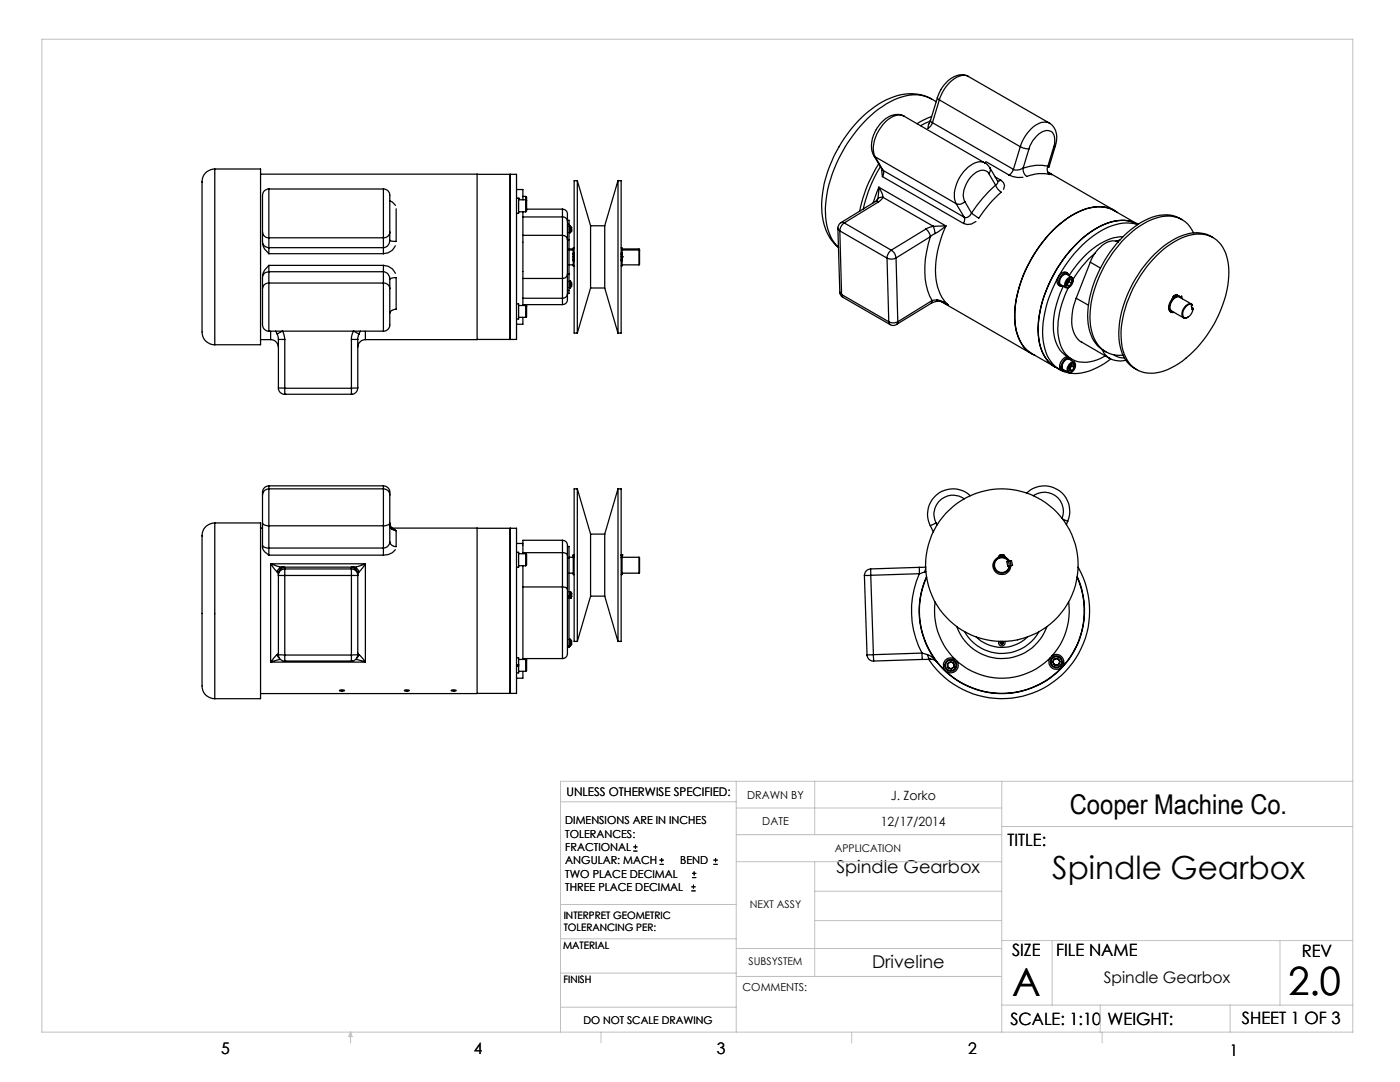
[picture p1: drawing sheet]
<svg xmlns="http://www.w3.org/2000/svg" width="279mm" height="216mm" viewBox="0 0 279 216" stroke-linecap="round" stroke-linejoin="round" font-family="sans-serif">
<g fill="none" stroke="#000" stroke-width=".2">
<path d="M126.4 169.8h.8M126.4 169h.8M126.8 168.6v.8M131.6 172.5h.9M131.6 171.6h.9M132 171.2v.8M138 177.8h.8M138 177h.8M138.1 175.1h.9M138.1 174.3h.9M138.4 176.5v.8M138.5 173.9v.8"/>
<path d="M142.4 172.5h.8M142.4 171.6h.8M142.8 171.2v.8"/>
</g>
<g fill="none" stroke="#c0c0c0" stroke-width=".2">
<path d="M8.4 7.8h261.6v198.2h-261.6zM111.9 160h35M146.9 155.9v50.1M162.6 155.9v10.6M199.9 155.9v50.1M270 155.9h-158.1v50.1M146.9 166.5h53M146.9 161.2h53M146.9 171.9h53M162.6 171.9v22.9M162.6 177.8h37.3M199.9 164.9h70.1"/>
<path d="M111.9 194.2h35M111.9 187.3h35M111.9 180.5h35M146.9 189.3h53M146.9 194.8h53M162.6 183.7h37.3M199.9 187.7h70.1M210 187.7v12.9M255.4 187.7v12.9M70 206v2.1M70 206l.3 .8h-.7zM111.9 201h35"/>
<path d="M119.9 206v2.1M170 206v2.1M199.9 200.6h70.1M219.6 200.6v5.4M220 206v2.1M245.5 200.6v5.4"/>
</g>
<g fill="none" stroke="#000" stroke-width=".25">
<path d="M185.9 19.8a9.3 9.3 0 0 0-9 .1 25.5 25.5 0 0 0-11.7 14.4 17.4 17.4 0 0 0-.2 11.9l1.1 1.8 1.3 1.4M187.1 19.5l.4 .4M187.1 19.5l-1.4 4.6 .4 .4M187.5 19.9l16.1 9.4M187.5 19.9l-1.4 4.6M193.3 15.3a3.6 3.6 0 0 0-4.4 1.1 7.1 7.1 0 0 0-1.8 3.1M193.3 15.3a2.74 2.74 0 0 0-3.3 .7 8.1 8.1 0 0 0-2.5 3.9M193.3 15.3l16.2 9.3M40.3 36.3v29.9M42.9 33.7a2.51 2.51 0 0 0-2.6 2.6M42.9 33.7h9.1v35.1h-9.1M42.9 33.7v35.1"/>
<path d="M52 34.7h43.2v33.1M53.7 37.7a1.43 1.43 0 0 0-1.3 1.9v6.7M53.7 37.7v9.7M53.7 37.7h22.8M76.5 37.7a1.43 1.43 0 0 1 1.3 1.9v6.7M76.5 37.7v9.7M95.2 34.8h7.9v32.9l-30.2 .1M101.8 34.8v32.9zM103.1 37.8h1.3v2.1M103.1 39.6h.4M103.5 39.6v2.9h-.4M103.5 39.6h.1"/>
<path d="M103.5 39.9h1.4M104.4 39.2h.5M104.9 39.9v2.4M104.9 39.2l.2 .1v.7M104.9 39.2v.7M104.9 39.9l.2 .1M115.2 36.1v30.4M115.2 36.1h-.6v30.4h.6M115.2 36.1l2.7 8.9M123.3 36.1v30.4M123.3 36.1h.7v30.4h-.7M123.3 36.1l-2.6 8.9"/>
<path d="M174.4 31l.3 .3M174.4 31l1.6 2.7M174.7 31.3l16.1 9.3M174.7 31.3l1.5 2.7M175.1 39.8l-.4 .4M175.1 39.8h.1M175.4 32.7a26.7 26.7 0 0 0-3.8 9.5M175.4 37.4l.7 1.4 .1 .6M175.4 37.4l-1.2 3.1M175.4 37.4l-.3 2.4M175.4 37.4l13.4 7.7M175.7 33.3a27.3 27.3 0 0 0-3.4 8.4"/>
<path d="M176 33.7v.3M176 33.7l.2 .3M176 34l.1 1.2M176.1 35.2l16.2 9.4M176.2 39.4l-.9 .9M176.2 39.4a.88 .88 0 0 0-1.1 .4M176.2 39.4l10.1 5.8M176.2 34a1.21 1.21 0 0 1-.1 1.2M176.2 34l16.2 9.4M180.4 23.2a3.8 3.8 0 0 0-4.7 1.5 5.9 5.9 0 0 0-1.3 6.3M180.4 23.2a3.3 3.3 0 0 0-3.8 1.2 7.6 7.6 0 0 0-2.2 6.2l.3 .7M180.4 23.2l16.2 9.3"/>
<path d="M185.6 24.2l-1.9 .9M185.7 24l-.3 .7M185.9 23.2l-2.9 1.5M186.1 24.5l-.4 .7-.5 .4 .2-.9M186.1 24.5l16.1 9.3M186.8 20.3a7.9 7.9 0 0 0-8.3-.4 25.5 25.5 0 0 0-11.6 12.8 20 20 0 0 0-1.7 13.1l.9 2 1.3 1.6M196.6 32.5l.9 1M196.6 32.5a2.54 2.54 0 0 0-2.9 .5 7.5 7.5 0 0 0-3.2 6.9l.3 .7M196.7 32.2l4.7 2.7M197.3 34.6a1.74 1.74 0 0 0-2.6-.1 5.5 5.5 0 0 0-2.3 5.3l.1 .4M197.3 34.6l.3-.3v-.8l1.5 2.8-.1 .4-.3 .2M197.3 34.6l1.4 2.3"/>
<path d="M198.6 35.3l1.1 .6M198.7 36.9a2.72 2.72 0 0 0 1.1 1.4 24.2 24.2 0 0 0-4.5 5.2l-1.4-1M198.7 36.9a27.7 27.7 0 0 0-4.8 5.6M199.7 35.9a1.25 1.25 0 0 1 .6 1.9M199.7 35.9l-.6 .2M201.4 34.9a4.7 4.7 0 0 0 2.8 .5M202.2 33.8l-.3 .7-.5 .4M203.6 29.3l.7 .3 1.1 .1M203.6 29.3l-1.4 4.5M204.2 33.5a2.23 2.23 0 0 1-2 .3M205.4 29.7l-1.2 3.8M209.1 34.3l.8 .6"/>
<path d="M209.1 33.2a1.29 1.29 0 0 0 .4 1.6 7.6 7.6 0 0 0-4.6 .4 1.79 1.79 0 0 1-.7-1.7M209.1 33.2a8.7 8.7 0 0 0-4.9 .3M209.1 33.2l.2 .2M209.4 34.5l13 7.5M209.5 24.6a3.8 3.8 0 0 1 1.1 4.5M209.5 24.6a2.97 2.97 0 0 0-3.3 .7 8.4 8.4 0 0 0-2.6 4M210.3 29.3a2.66 2.66 0 0 0-.6-3.1 2.55 2.55 0 0 0-2.9 1l-.7 .9-.7 1.6M210.3 29.3l-1.2 3.9M210.6 29.1l-.3 .2M210.6 29.1l-1.3 4.3M52.4 57.6v6.3a1.82 1.82 0 0 0 1 2.2h.3M52.4 48.5l.4 1.2 .9 .9"/>
<path d="M52.4 46.3a1.21 1.21 0 0 0 1.3 1.1M52.4 46.3v2a1.27 1.27 0 0 0 1.3 1.1M53.7 53l-.9 .9-.4 1.1M53.7 56.5a1.21 1.21 0 0 0-1.3 1.1M53.7 54.2a1.21 1.21 0 0 0-1.3 1.2v2.2M53.7 49.4v1.2M53.7 53v1.2M53.7 56.5v9.6M53.7 47.4v2M53.7 54.2v2.3M53.7 49.4h22.8M53.7 53h22.8"/>
<path d="M53.7 50.6h22.8M53.7 47.4h22.8M53.7 56.5h22.8M53.7 54.2h22.8M76.5 53a2.55 2.55 0 0 1 2.4 1.5M76.5 56.5a1.15 1.15 0 0 1 1.3 1.1M76.5 54.2l.3 .1a1.39 1.39 0 0 1 1 1.4M76.5 49.4v1.2M76.5 53v1.2M76.5 56.5v9.6M76.5 47.4v2M76.5 54.2v2.3"/>
<path d="M77.8 57.6v5.1a6 6 0 0 1-.2 2.8l-.6 .5-.5 .1M77.8 55.7l.4-.2 .9-.1v6.3a1.18 1.18 0 0 0-1.3 .8M77.8 40.1l.5 .2 .6 .7M77.8 46.3a1.15 1.15 0 0 1-1.3 1.1M77.8 47.9a1.39 1.39 0 0 1-1.3 1.5M77.8 46.3v1.6M77.8 55.7v1.9M78.9 49a2.42 2.42 0 0 1-2.4 1.6M79.1 41.7v6.5l-1.3-.3M103.5 42.3h1.4M104.4 42.3v18.7M104.4 47h7.9"/>
<path d="M104.4 55.6h7.9M104.4 59.5h7.9M104.4 43.3h7.9M105.1 40v2.1l-.2 .2M105.1 41.7h7.2M112.3 41.7a1.25 1.25 0 0 1 .9 1.7v.7M112.3 47v8.6M112.3 47a.97 .97 0 0 1 .9 .8M112.3 43.3a.89 .89 0 0 1 .9 .8M112.3 41.7v1.6M112.3 59.5v1.3M112.3 43.3v3.7"/>
<path d="M112.3 55.6v3.9M113.2 58.6v.7a1.17 1.17 0 0 1-.9 1.5M113.2 44h.4v.8M113.2 47.8v6.9M113.2 54.7a.97 .97 0 0 1-.9 .9M113.2 58.6a.97 .97 0 0 1-.9 .9M113.2 44.1v3.7M113.2 54.7v3.9M113.2 47.8h.4M113.2 54.7h.4M113.2 58h.4M113.2 44.8h.4"/>
<path d="M113.6 47.8v6.9M113.6 58v.6h-.4M113.6 44.8v3M113.6 54.7v3.3M113.6 46.4h.1M113.6 57.4h.1M113.6 52.8h.8M113.6 56.1h.1M113.6 49.7h.8M113.6 49.9h.8M113.7 45.1l.1 1.3M113.8 45.1a.85 .85 0 0 1 .3 1l-.3 .3"/>
<path d="M113.8 56.1a.94 .94 0 0 1 0 1.3M113.8 45.1v1.3M113.8 56.1v1.3M113.8 45.1h-.2M114.4 51.2h.1M114.4 51.3h.1M114.4 50.8v.1M114.4 51.6v.2M114.4 50.5v.1M114.4 52h.1M114.4 52v1.1h.2M114.4 50.6v.2"/>
<path d="M114.4 50.9v.7M114.4 51.8v.2M114.4 51.2h.2M114.4 50.9h.2M114.4 51.3h.2M114.4 51.6h.2M114.4 50.8h.2M114.4 51.8h.2M114.4 50.6h.2M114.4 52h.2M114.4 50.5h.2M114.6 49.5h-.2v1"/>
<path d="M117.9 45v12.5M117.9 57.5l-2.7 9M117.9 45h2.8M117.9 57.5h2.8M120.7 45v12.5M120.7 57.5l2.6 9M124 49.5h.1v1M124 51.2h.1M124 50.9h.1M124 51.3h.1M124 51.6h.1M124 50.8h.1"/>
<path d="M124 51.8h.1M124 50.6h.1M124 52h.1M124 50.5h.1M124.1 51.2h.1M124.1 51.3h.1M124.1 50.8v.1M124.1 51.6v.2M124.1 50.5v.1M124.1 52h.1M124.1 52v1.1h-.1M124.1 50.6v.2"/>
<path d="M124.1 50.9v.7M124.1 51.8v.2M124.1 52.8h3.4M124.1 49.7h3.4l.1 .3M124.1 49.9h3.4M127.5 49.9v2.9M127.5 49.9l.1 .1M127.6 50v2.7l-.1 .1M167.2 45.5l.4 .6M167.2 45.5l.4 12.8M167.6 58.3a1.29 1.29 0 0 0 .6 1M167.6 58.3l.4 .5"/>
<path d="M167.6 46.1l9.4 5.4M167.6 46.1l.4 12.7M167.9 44.4a1.41 1.41 0 0 0-.7 1.1M167.9 44.4l.6 .1M168 58.8l.2 .5M168 58.8l9.4 5.4M168.2 59.3l9.5 5.5M168.5 44.5a2.05 2.05 0 0 0-.9 1.6M168.5 44.5l9.4 5.4M174.7 40.2l.3-.1 .3 .2M174.7 40.2l-6.8 4.2M175.3 40.3l-6.8 4.2"/>
<path d="M177 51.5l.4 12.7M177.9 49.9a2.15 2.15 0 0 0-.9 1.6M177.9 49.9a1.99 1.99 0 0 1 .9 1.6M178.8 51.5a1.88 1.88 0 0 1-1.8 0M178.8 51.5l.4 12.7M184.7 45.7a2.1 2.1 0 0 1 1 1.5M184.7 45.7l-6.8 4.2M185.7 47.2a17.6 17.6 0 0 0-.2 11.9l.5 .9M185.7 47.2l-6.9 4.3M186 60l-.2 .5M186 60l-6.8 4.2M186.3 45.2l-1.6 .5"/>
<path d="M186.3 45.2l.3 1.4M186.6 46.6l-.9 .6M187 59.9a3.9 3.9 0 0 1 2.2 1M187 59.9l-1 .1M187 59.9l-.1 .2M188.8 45.1a19.2 19.2 0 0 0-1.7 12.2l.3 .7a6.6 6.6 0 0 0 1.8 2.9M188.8 45.1l-2.2 1.5M188.8 45.1l-2.5 .1M190.8 40.6l1.6 2.8M192.4 43.4l.1 .5-.2 .7M192.5 40.2a1.42 1.42 0 0 1-1.7 .4M192.5 40.2l1.4 2.3"/>
<path d="M193.9 42.5l-.3 .5a1.09 1.09 0 0 1-1.2 .4M194.8 44.2a2.29 2.29 0 0 1-2.5 .4M212.2 57.1a15.4 15.4 0 0 0-1.5 11.1 5.8 5.8 0 0 0 3.2 3.5M213 56.8l.4 .2M213 54.5a1.13 1.13 0 0 0-1.7 .6 1.25 1.25 0 0 0 .3 2M213.1 56.4h.1M213.1 55.9a.59 .59 0 0 1 .9-.3 .59 .59 0 0 1 0 .9 .81 .81 0 0 1-1.2 .7l-.1-.6zM213.2 57.4a16.6 16.6 0 0 0-1.8 10.5 5.2 5.2 0 0 0 7.5 3.9l1.7-.8M213.3 56l-.2 .4M213.3 56.2l.6 .3M213.3 56v.2M213.3 56.2l-.2 .2"/>
<path d="M213.4 55a.7 .7 0 0 0-.6-.6 .7 .7 0 0 0-.7 .4 1.8 1.8 0 0 0-.6 2.2l.3 .1h.4M213.9 56.5v-.6l-.4-.1-.5 .6v.6h.4M213.9 56.5l-.5 .5M213.9 55.4l-1-.6a1.41 1.41 0 0 0-1.2 2l1 .6M214.2 56a.56 .56 0 0 0-.3-.7 .56 .56 0 0 0-.7 .2 1.37 1.37 0 0 0-.4 1.9l.6-.1M214.8 59.5a8.8 8.8 0 0 0 0 7.7l1 1.1 5.6 3.2M214.8 59.5l2.4 1.4M217.6 52.3l-2.8 7.2M217.6 52.3l2 1.2M218.5 50.5a21 21 0 0 0-4.4 5.2M223 42.4a7.3 7.3 0 0 0-7.7-.2 24.1 24.1 0 0 0-11.1 12.7 18.5 18.5 0 0 0-1.2 11.7 6.2 6.2 0 0 0 3.6 4.3M223.1 48.3a3 3 0 0 0-3.5 1.1l-1.2 1.3-.8 1.6"/>
<path d="M223.1 48.3h.1M223.5 47.9l-.8 .2M224.1 47.2a11.6 11.6 0 0 0-7.9 4.1l-1.8 2.2-1 1.5M227 44.8a9.2 9.2 0 0 0-8 1.7 26 26 0 0 0-10.9 19.7 8.8 8.8 0 0 0 2.9 7.2 7 7 0 0 0 7.2 .3l2.3-1.2 1.2-.9M227 44.7a7.6 7.6 0 0 0-7.4 .5 25.1 25.1 0 0 0-11.5 14.8 15.3 15.3 0 0 0 0 10.3l1 1.7 1.5 1.2M227 44.7a8.1 8.1 0 0 0-7.8 .6 25.4 25.4 0 0 0-12 20.8 7.8 7.8 0 0 0 3.4 7.1M227 44.7l-4.6-2.6a7.9 7.9 0 0 0-7.9 .6 25.5 25.5 0 0 0-12 20.7 8 8 0 0 0 3.4 7.2l4.7 2.6M227 44.7l.1 .1M230.8 51a12.8 12.8 0 0 1 8.6-4.3 5.6 5.6 0 0 1 5.4 4.5 17.9 17.9 0 0 1-1.9 12.4 21.5 21.5 0 0 1-9.8 10.1 6.2 6.2 0 0 1-7.8-1.3 11.4 11.4 0 0 1-1.2-9.1 25.1 25.1 0 0 1 6.7-12.3zM233.9 59.7a1.74 1.74 0 0 0-.3 2.5l.1 .1M233.9 59.7l.2 .1M234 59.6l-.1 .1"/>
<path d="M234 59.6l.1 .1M234.1 59.8a1.78 1.78 0 0 0-.3 2.5h.5M234.1 59.7v.1M234.1 59.2l.1 .1M234.1 59.2l-.1 .4M234.2 59.1l-.1 .1M234.2 59.3l-.1 .4M234.2 59.1l.2 .1M234.4 59.2l-.2 .1M234.5 58.9l.1 .1M234.5 58.9v.1M234.6 59v.4"/>
<path d="M234.6 59l-.2 .2M234.6 59l-.4 .1M234.6 59v.3M234.7 58.8l.2 .1M234.7 58.8l.1 .1M234.7 58.8l-.2 .1M234.8 58.9l.3 .2M234.8 58.9l-.2 .1M235.1 59.1h.1M235.1 59l.4 .2M235.2 59.1l.3 .1 .3 .3M235.6 59.3l.2-.2 .1 .5"/>
<path d="M235.9 43.8a7.1 7.1 0 0 0-7.4 .2 23.3 23.3 0 0 0-11.4 19.9 7 7 0 0 0 3.6 6.3M238.2 46.5a5.6 5.6 0 0 0-7.1-3.1 18.1 18.1 0 0 0-9.6 8 20.3 20.3 0 0 0-3.7 14.3 5.8 5.8 0 0 0 5.6 5.2h.7M242.1 47.4a6.8 6.8 0 0 0-6.7-.2 22.1 22.1 0 0 0-10.6 12 16.4 16.4 0 0 0-.9 11.2 6 6 0 0 0 3 3.4M40.3 66.3a2.5 2.5 0 0 0 2.6 2.5M52 67.8h2M53.7 66.1h22.8M54 66.1v1.7M54 67.8a1.57 1.57 0 0 1 1.6 1.5M55 66.1l.3 .5M55.3 66.6l.3 1.1M55.6 77.4a1.21 1.21 0 0 0 1.2 1.3M55.6 67.7h1.2"/>
<path d="M55.6 77.4l1.2 .1M55.6 67.7v9.7M56.3 66.1l-1 .5M56.4 66.1l.4 1.6M56.8 78.7h.1M56.8 77.5v1.2M56.8 67.7v9.8M56.8 78.7h13.3M56.8 77.5h13.3M70.1 78.7h.1M70.1 77.5v1.2M70.1 67.7v9.8"/>
<path d="M70.6 66.1l-.4 1-.1 .6M70.6 66.1l1 .5M71.4 77.4a1.26 1.26 0 0 1-1.3 1.3M71.4 67.7h-1.3M71.4 77.4l-1.3 .1M71.4 67.7v9.7M71.6 66.6l-.2 1.1M71.9 66.1l-.3 .5M72.9 67.8a1.57 1.57 0 0 0-1.5 1.5M72.9 66.1v1.7M103.1 60.6h.4v3h-.4M103.5 61h1.4"/>
<path d="M103.5 63.3h1.4M104.4 63.3v1.4h-1.3M104.4 60.8h7.9M104.9 61v2.3M104.9 61l.2 .1M104.9 60.8v.2M105.1 60.8v.3M105.1 61.1v2.1l-.2 .1M177.4 64.2a2.02 2.02 0 0 0 1.8 0M177.4 64.2l.3 .6M178.9 64.7a1.14 1.14 0 0 1-1.2 .1M179.2 64.2l-.3 .5"/>
<path d="M185.8 60.5l-6.9 4.2M186.9 60.1l.9 .1 1.1 .4M186.9 60.1l-1.1 .4M188 60.3l17.9 10.3M188.7 60.5l.5 .4M210.6 73.2l.9 .6M211.5 73.2l.1 .5 .5 .3M211.5 73.2l.2 .2M211.6 73.2h-.1M211.7 73.4l.3 .6h.7M211.9 73.1l-.2 .1M211.9 73.3l-.2 .1"/>
<path d="M213.1 71.2a1.98 1.98 0 0 0-1.6 1.9l.2 .1M213.4 71.4a1.89 1.89 0 0 0-1.7 1.8M213.5 73.6l.5 .3M213.6 73.4l-.1 .1zM213.6 72.7a.56 .56 0 0 1 .8-.2 .56 .56 0 0 1 .2 .8 .99 .99 0 0 1-1.3 .9l-.1-.5zM213.7 71.5l.1 .4M213.9 73l-.1-.2-.2 .5M213.9 73l.5 .3M213.9 73l-.3 .3M214.4 72.2l-1-.5a1.37 1.37 0 0 0-1.2 2l1 .6M214.4 73.3l-.4 .6M214.4 73.3l-.1-.5h-.4l-.5 .6 .1 .5h.5"/>
<path d="M214.6 73a.59 .59 0 0 0-.3-.8 .59 .59 0 0 0-.8 .3 1.32 1.32 0 0 0-.3 1.8l.4 .1 .3-.2M219.9 69.7l.7 1.1 .8 .7M221.4 71.5l.8 .3 1 .2 1.5-.1M222.3 70.8l1.1 .5 1 .1M237.8 60.7l-2.4-1.4a1.8 1.8 0 0 0-1.9 2l.1 .5 .2 .3 2.4 1.3M237.8 61.3l.3 .3M238 60.9a1.08 1.08 0 0 0-1.6 .7 1.16 1.16 0 0 0 .1 1.8 1.87 1.87 0 0 0 1.6-1.8M238 60.9a.92 .92 0 0 0-1.5 .3 1.65 1.65 0 0 0-.2 2.3l.8-.2M238 60.9l-.2 .2 .1 .7 .2-.2M53.7 97.5a1.36 1.36 0 0 0-1.3 1.7v5.2M53.7 96.9a1.39 1.39 0 0 0-1.3 1.8M53.7 97.5v7.4"/>
<path d="M53.7 96.9v.6M53.7 97.5h22.8M53.7 96.9h22.8M76.5 97.5a1.36 1.36 0 0 1 1.3 1.7v5.2M76.5 96.9a1.39 1.39 0 0 1 1.3 1.8M76.5 97.5v7.4M76.5 96.9v.6M115.2 97.5v30.5M115.2 97.5h-.6v30.5h.6M115.2 97.5l2.7 9.1M123.3 97.5v30.5M123.3 97.5h.7v30.5h-.7"/>
<path d="M123.3 97.5l-2.6 9.1M192.4 99.6a3.8 3.8 0 0 0-4.7 .1 3.8 3.8 0 0 0-.9 4.7M193.7 98.9a5.1 5.1 0 0 0-6.6-.4 5.1 5.1 0 0 0-1.4 6.4M204.9 98.4a5.1 5.1 0 0 1 6.4-.5 5.1 5.1 0 0 1 1.8 6.1M206.2 98.9a3.8 3.8 0 0 1 4.6 .1 3.8 3.8 0 0 1 1.1 4.4M40.3 106.9v27.8a8.1 8.1 0 0 0 .3 3.4 2.69 2.69 0 0 0 2.3 1.3M42.9 104.4a2.51 2.51 0 0 0-2.6 2.5M42.9 104.4h9.1v35h-9.1M42.9 104.4v35M52 105.4h.4M52.4 104.4v4.9l.4 .8 .9 .7M52.4 104.4a1.25 1.25 0 0 0 1.3 .5"/>
<path d="M52.4 108.8a1.25 1.25 0 0 0 1.3 .6M53.7 109.4v1.4M53.7 110.8h22.8M53.7 104.9h22.8M53.7 104.9v4.5M53.7 109.4h22.8M54 112.5v19.6M54 112.5l1.3 1.6M54 112.5l1.4 .5 1 .2M54 112.5h18.9M55.3 114.1l.3 .4M55.6 114.5v16.1"/>
<path d="M56.4 113.2h.4M56.4 113.2a1.18 1.18 0 0 0-1.1 .9M56.4 113.2h14.2M56.8 113.5a1.14 1.14 0 0 0-1.2 1.3h1.2M56.8 113.5v1.3M56.8 113.2a1.26 1.26 0 0 0-1.2 1.3M56.8 113.5h13.3M56.8 114.8h13.3M56.8 113.2v.3M56.8 114.8v15.9M70.1 113.5a1.08 1.08 0 0 1 1.2 1.3h-1.2M70.1 113.5v1.3"/>
<path d="M70.1 113.2a1.33 1.33 0 0 1 1.3 1.3M70.1 113.2v.3M70.1 114.8v15.9M70.6 113.2h-.5M70.6 113.2a1.27 1.27 0 0 1 1 .9M71.4 114.5v16.1M71.6 114.1l-.2 .4M72.9 112.5v19.6M72.9 112.5l-1.3 1.6M72.9 112.5l-1.4 .5-.9 .2M76.5 109.4v1.4M76.5 104.9v4.5"/>
<path d="M77.8 104.4a1.16 1.16 0 0 1-1.3 .5M77.8 108.1a1.33 1.33 0 0 1-1.3 1.3M77.8 104.4l.1 .5 .4 .5M77.8 104.4v3.7M77.9 105.1l.3 .5 .9 .3v3.2a1.18 1.18 0 0 1-1.3-1M78 105.4h17.2v33h-43.2M78.1 105.5l.8 .2M78.9 109.7a2.5 2.5 0 0 1-2.4 1.1M95.2 105.4h7.9v33h-7.9M101.8 105.4v33zM103.1 110.2h.4v3h-.4M103.1 108.4h1.3"/>
<path d="M103.5 110.5h1.4M103.5 112.9h1.4M104.4 112.9v18.7M104.4 117.1h7.9M104.4 110.3h7.9M104.9 110.5l.2 .2v2l-.2 .2M104.9 110.5v2.4M112.3 107.8a1.29 1.29 0 0 1 .9 1.8v1.2M112.3 117.1a.86 .86 0 0 1 .9 .5M112.3 110.3a.83 .83 0 0 1 .9 .5M112.3 107.8h-7.9v2.7M112.3 117.1v14.3"/>
<path d="M112.3 107.8v2.5M112.3 110.3v6.8M113.2 117.6v12.3a1.17 1.17 0 0 1-.9 1.5M113.2 109h.4v2.3M113.2 119h.4M113.2 111.3h.4M113.2 110.8v6.8M113.6 119v10.2h-.4M113.6 119.3h.1M113.6 118.1h.1M113.6 114.4h.8M113.6 111.2h.8"/>
<path d="M113.6 111.3v7.7M113.7 119.4h.1M113.8 118a.94 .94 0 0 1 0 1.4M113.8 119.4h.1M113.8 118v1.4M113.8 118l-.1 1.4M114.4 111.3v3.4h.2M114.4 111.2v.1M114.4 110.7v.1M114.4 110.7h.1M114.4 111.3h.2M114.4 111.2h.2"/>
<path d="M114.4 110.8h.2M114.4 110.8v.4M114.4 110.7h.2M117.9 106.6v12.4M117.9 119l-2.7 9M117.9 106.6h2.8M117.9 119h2.8M120.7 106.6v12.4M120.7 119l2.6 9M124 111.3h.1M124 111.2h.1M124 110.8h.1"/>
<path d="M124 110.7h.1M124.1 111.3v3.4h-.1M124.1 111.2v.1M124.1 110.7v.1M124.1 110.7h.1M124.1 114.4h3.4M124.1 111.2h3.4M124.1 110.8v.4M127.5 111.2l.1 .1v3l-.1 .1M127.5 111.2v3.2M172.5 114.8l.5 15.9M173.7 113.5l.1 1.3"/>
<path d="M173.7 113.5a1.33 1.33 0 0 0-1.2 1.3M173.8 114.8h-1.3M173.8 114.8l.5 15.8M183.4 113.2l.1 1.3M183.4 113.2l-9.7 .3M183.5 114.5a18.2 18.2 0 0 0 .5 15.8M183.5 114.5l-9.7 .3M184.6 114.1l-1.1 .4M184.7 113.5l-.1 .6M184.8 113.2h-1.4M184.8 114l-.2 .1M184.9 115.1a16.5 16.5 0 0 0 15 23.3 16.5 16.5 0 0 0 15.1-23.3"/>
<path d="M184.9 115.2a16.5 16.5 0 0 0 15.1 23.2 16.5 16.5 0 0 0 15-23.2M185.7 104.9l.6 1.2M186.8 104.4l-1.1 .5M186.8 104.4l.2 .3M199.9 111.2v-.5l-.4 .1-.3 .4a1.8 1.8 0 0 0-.7 2.7 1.8 1.8 0 0 0 2.9 0 1.8 1.8 0 0 0-.8-2.7l-.2-.4-.4-.1v.5M201.2 112l.2 1M201.2 112a1.48 1.48 0 0 0-2.3-.3 1.48 1.48 0 0 0 .4 2.4 1.48 1.48 0 0 0 2.1-1.2M201.2 112h.1a1.58 1.58 0 0 0-2.5-.4 1.58 1.58 0 0 0 .5 2.6 1.58 1.58 0 0 0 2.2-1.3h-.1M201.2 112l-.3 .1 .2 .9 .3-.1M201.5 111.9h.4l.2 .9-.4 .1M212.1 103.6l1 .4M213.1 104l-.3 .7"/>
<path d="M215.2 113.2a17.5 17.5 0 0 1-6 23.6 17.5 17.5 0 0 1-23.9-5.2M54 132.1h18.9M55.3 130.6l-1.3 1.5M55.3 130.6l.4 .7M55.6 130.6a1.21 1.21 0 0 0 1.2 1.3M55.6 130.6l1.2 .1M55.6 130.3l-.3 .3M56 131.6l-2 .5M56.8 131.9h.1M56.8 130.7v1.2M56.8 131.9h13.3M56.8 130.7h13.3"/>
<path d="M67.8 137.7h.6l.4 .1-.3 .1a.47 .47 0 0 1-.7-.2zM70.1 131.9h.1M70.1 130.7v1.2M71 131.6l1.9 .5M71.4 130.6a1.26 1.26 0 0 1-1.3 1.3M71.4 130.6l-1.3 .1M71.4 130.3l.2 .3M71.6 130.6l1.3 1.5M71.6 130.6l-.4 .7M80.8 137.7h.5l.4 .1-.2 .1a.47 .47 0 0 1-.7-.2zM90.1 137.7h.6l.4 .1-.3 .1a.47 .47 0 0 1-.7-.2zM103.1 131.3h.4v1.3"/>
<path d="M103.1 132.8h.4M103.1 132.9h.4M103.1 132.6h.4M103.1 132.7h.4M103.2 132.7v.1M103.3 132.7v.1M103.4 132.7v.1M103.5 132.9v1.4h-.4M103.5 132.6v.2M103.5 131.6h1.4M103.5 133.9h1.4M103.5 132.6v.1"/>
<path d="M103.5 132.9h.1M104.4 133.9v1.4h-1.3M104.4 131.4h7.9M104.9 131.6v2.3M104.9 131.4v.2M104.9 131.6l.2 .1M105.1 131.7v2.1l-.2 .1M105.1 131.4v.3M113.6 128.9h.1M113.7 127.6l.1 1.3M113.8 127.6a.94 .94 0 0 1 0 1.3M113.8 127.6v1.3"/>
<path d="M113.8 127.6h-.2M173 130.7a1.21 1.21 0 0 0 1.3 1.2M174.3 130.6v1.3M174.3 130.6l-1.3 .1M184 130.3l1.1 .3M184 130.3v1.3M184 130.3l-9.7 .3M184 131.6l-9.7 .3M185.1 130.6a4.4 4.4 0 0 1 1.9 1.5l-.7-.5h-.6M185.1 130.6a.92 .92 0 0 0 .6 1M185.7 131.6h-1.7M186.6 120.1a13.4 13.4 0 0 0 13.3 15.2 13.4 13.4 0 0 0 13.4-15.2"/>
<path d="M189.1 132.5l.6-.5 .6 .3 .1 .8-.6 .4-.6-.3zM190.6 131.5a1.46 1.46 0 0 0-2.3 1.1l.3 .1M190.9 131.9a1.48 1.48 0 0 1-.6 2.3 1.48 1.48 0 0 1-2-1.3h.3M191 125.1a9.5 9.5 0 0 0 8.9 6.3 9.5 9.5 0 0 0 9-6.3M192.5 126a8.5 8.5 0 0 0 14.9 0M194.8 127.1a7.3 7.3 0 0 0 10.3 0M199.3 128a.66 .66 0 0 0 .6 .9 .66 .66 0 0 0 .7-.9M199.7 128.1l.3-.1 .1 .1v.2l-.1 .2-.3-.2zM199.8 128a.33 .33 0 0 0-.1 .4 .33 .33 0 0 0 .5 0 .33 .33 0 0 0-.1-.4M209.6 131.3a1.49 1.49 0 0 0 .6 2.2 1.49 1.49 0 0 0 2.1-1.1h-.3M209.9 130.9a1.5 1.5 0 0 1 1.6-.1 1.5 1.5 0 0 1 .8 1.4h-.3M210.4 131.5l.7-.1 .4 .6-.2 .6-.7 .2-.5-.6z"/>
<circle cx="234.5" cy="59.4" r=".09"/>
<circle cx="234.8" cy="59.1" r=".1"/>
<circle cx="199.7" cy="111" r=".12"/>
<circle cx="200" cy="112.8" r="15.2"/>
<circle cx="200.2" cy="111" r=".12"/>
<circle cx="189.7" cy="132.8" r="1.19"/>
<circle cx="189.8" cy="132.8" r=".63"/>
<circle cx="189.8" cy="132.8" r="1.03"/>
<circle cx="199.9" cy="128.2" r=".2"/>
<circle cx="210.8" cy="132.1" r="1.04"/>
<circle cx="210.8" cy="132.1" r="1.19"/>
<circle cx="210.8" cy="132.1" r=".64"/>
</g>
<g font-size="7.8">
<text x="202" y="198.7">A</text>
<text x="257.1" y="198.6">2.0</text>
</g>
<text font-size="6.3" x="210" y="175.5">Spindle Gearbox</text>
<text font-size="5.4" x="213.5" y="162.4">Cooper Machine Co.</text>
<g font-size="3.5">
<text x="166.9" y="174.1">Spindle Gearbox</text>
<text x="174.1" y="193.2">Driveline</text>
</g>
<g font-size="3.4">
<text x="201.1" y="168.8">TITLE:</text>
<text x="202" y="190.8">SIZE</text>
<text x="210.8" y="190.9">FILE NAME</text>
<text x="259.8" y="191">REV</text>
<text x="201.7" y="204.5">SCALE: 1:10</text>
<text x="221" y="204.5">WEIGHT:</text>
<text x="247.8" y="204.4">SHEET 1 OF 3</text>
</g>
<g font-size="3.2">
<text x="220.3" y="196.1">Spindle Gearbox</text>
<text x="44.2" y="210.4">5</text>
<text x="94.6" y="210.3">4</text>
<text x="143.1" y="210.4">3</text>
<text x="193.2" y="210.3">2</text>
<text x="245.4" y="210.6">1</text>
</g>
<g font-size="2.5">
<text x="177.8" y="159.7">J. Zorko</text>
<text x="175.8" y="164.8">12/17/2014</text>
</g>
<text font-size="2.4" x="113.1" y="158.9">UNLESS OTHERWISE SPECIFIED:</text>
<g font-size="2.2">
<text x="149.1" y="159.4">DRAWN BY</text>
<text x="112.8" y="164.5">DIMENSIONS ARE IN INCHES</text>
<text x="112.8" y="167.1">TOLERANCES:</text>
<text x="152.1" y="164.7">DATE</text>
<text x="112.8" y="169.8">FRACTIONAL</text>
<text x="112.8" y="172.5">ANGULAR: MACH</text>
<text x="135.8" y="172.5">BEND</text>
<text x="112.8" y="175.1">TWO PLACE DECIMAL</text>
<text x="112.8" y="177.8">THREE PLACE DECIMAL</text>
<text x="148.2" y="197.8">COMMENTS:</text>
</g>
<g font-size="2.1">
<text x="166.6" y="170">APPLICATION</text>
<text x="149.7" y="181.2">NEXT ASSY</text>
<text x="149.4" y="192.7">SUBSYSTEM</text>
<text x="116.4" y="204.3">DO NOT SCALE DRAWING</text>
</g>
<g font-size="2">
<text x="112.5" y="183.3">INTERPRET GEOMETRIC</text>
<text x="112.5" y="185.9">TOLERANCING PER:</text>
<text x="112.4" y="189.4">MATERIAL</text>
<text x="112.4" y="196.2">FINISH</text>
</g>
</svg>
